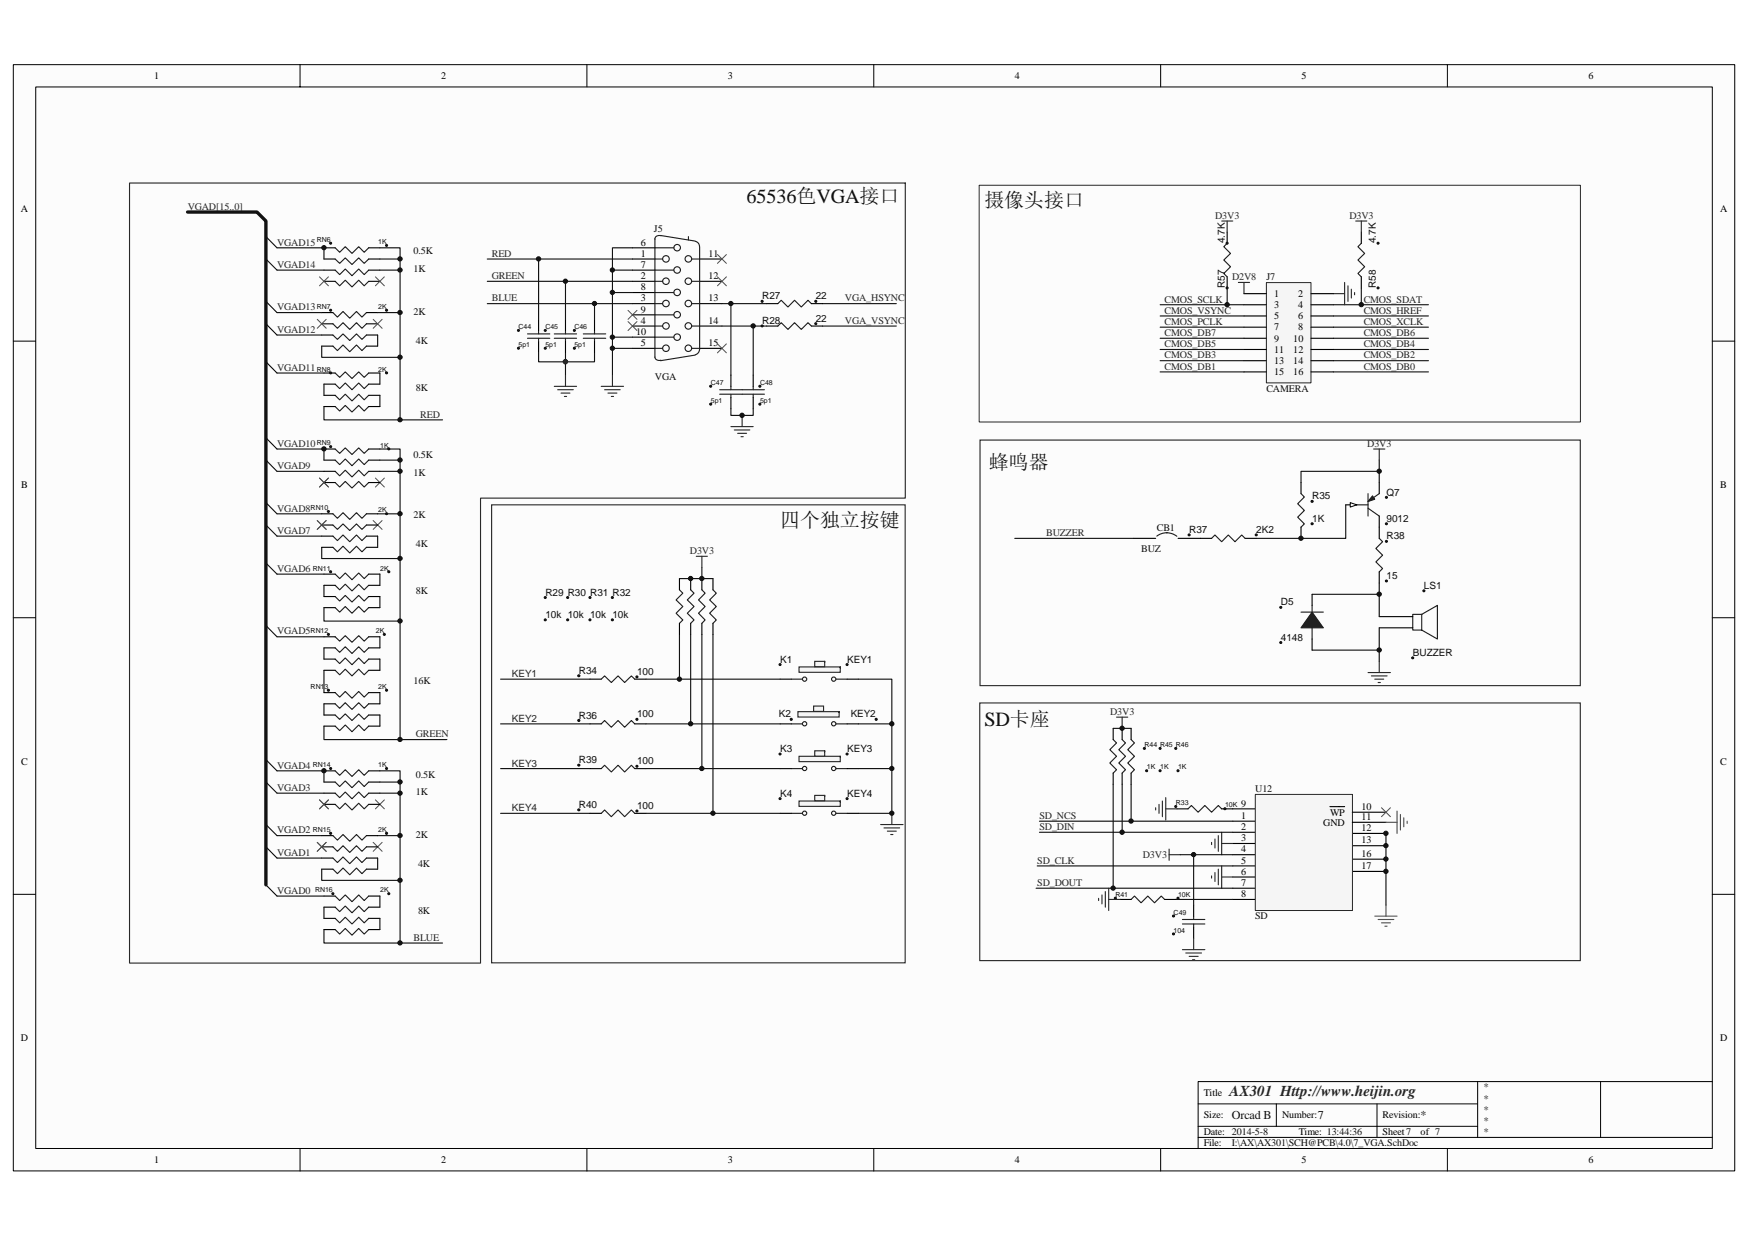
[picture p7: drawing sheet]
<svg xmlns="http://www.w3.org/2000/svg" width="297mm" height="210mm" viewBox="0 0 297 210" stroke-linecap="round" stroke-linejoin="round" font-family="sans-serif">
<path d="M2.3 11h292.5v187.9h-292.5z" fill="#fcfcfc"/>
<path d="M2.3 11h292.5v187.9h-292.5z" fill="none" stroke="#000" stroke-width=".17"/>
<path d="M6.1 14.8h284.9v180.3h-284.9z" fill="#fcfcfc"/>
<g fill="none" stroke="#000" stroke-width=".17">
<path d="M6.1 14.8h284.9v180.3h-284.9zM51 11v3.8M99.7 11v3.8M148.5 11v3.8M197.2 11v3.8M246 11v3.8M2.3 58h3.8M291 58h3.8M2.3 104.9h3.8M291 104.9h3.8M2.3 151.9h3.8M291 151.9h3.8"/>
<path d="M51 195.1v3.8M99.7 195.1v3.8M148.5 195.1v3.8M197.2 195.1v3.8M203.6 193.2h87.4M203.6 187.5h47.5M203.6 191.3h47.5M216.9 187.5v3.8M234 187.5v5.7M246 195.1v3.8M251.1 183.7v9.5M272 183.7h-68.4v11.4"/>
<path d="M291 183.7h-19v9.5"/>
</g>
<circle cx="96.1" cy="61.4" r=".36" fill="#0e0e0e" stroke="#0e0e0e" stroke-width=".17"/>
<path d="M233.6 155.6h3.8M234.2 156.2h2.7M234.8 156.8h1.5M235.3 157.4h.4M235.5 153.8v1.8" fill="none" stroke="#4c4c4c" stroke-width=".19"/>
<g fill="none" stroke="#000" stroke-width=".19">
<path d="M209.5 137.4h3.8M209.5 139.5h3.8M209.5 141.4h3.8M209.5 143.3h3.8M209.5 145.2h3.8M209.5 147.1h3.8M209.5 149h3.8M209.5 150.9h3.8M209.5 152.8h3.8M229.8 141.6h5.7M229.8 143.7h5.7M229.8 146h5.7"/>
<path d="M229.8 148h5.7"/>
</g>
<path d="M213.3 135h16.5v19.7h-16.5z" fill="#f5f5f5"/>
<path d="M213.3 135h16.5v19.7h-16.5z" fill="none" stroke="#262626" stroke-width=".17"/>
<g fill="none" stroke="#000" stroke-width=".19">
<path d="M54.7 58.8h1.9M54.7 56.9h1.9M54.7 55h1.9M54.7 53.1h1.9M55.1 47.8h1.9M55.1 45.9h1.9M55.1 44h1.9M55.1 42.1h1.9M62.3 58.8h1.9M62.3 56.9h1.9M62.3 55h1.9M62.3 53.1h1.9"/>
<path d="M62.7 47.8h1.9M62.7 45.9h1.9M62.7 44h1.9M62.7 42.1h1.9M91.5 54.3v1.9M91.5 58v1.9M96.1 54.3v1.9M96.1 58v1.9M101 54.3v1.9M101 58v1.9M107.5 47.8h3.8M107.5 45.9h3.8"/>
<path d="M107.5 44h3.8M107.5 42.1h3.8M107.5 51.6h3.8M107.5 55.4h3.8M107.5 59.2h3.8M107.5 49.7h3.8M107.5 53.5h3.8M107.5 57.3h3.8M118.9 47.8h3.8M118.9 44h3.8M118.9 51.6h3.8M118.9 55.4h3.8"/>
<path d="M118.9 59.2h3.8M130.3 51.6h1.9M130.3 55.4h1.9M137.9 51.6h1.9M137.9 55.4h1.9M55.1 69.1h1.9M55.1 67.2h1.9M55.1 65.3h1.9M55.1 63.4h1.9M62.7 69.1h1.9M62.7 67.2h1.9M62.7 65.3h1.9"/>
<path d="M62.7 63.4h1.9M124.2 63.7v1.9M124.2 67.5v1.9M128 63.7v1.9M128 67.5v1.9M189.2 123.7v1.9M189.2 131.3v1.9M190.7 123.7v1.9M190.7 131.3v1.9M192.2 123.7v1.9M192.2 131.3v1.9M226 137h2.5"/>
<path d="M229.8 138h5.7M229.8 139.7h5.7"/>
</g>
<path d="M235.5 139.7h1.9M237.4 137.8v3.8M238 138.4v2.6M238.5 138.9v1.6M239.1 139.5v.4" fill="none" stroke="#4c4c4c" stroke-width=".19"/>
<g fill="none" stroke="#262626" stroke-width=".19">
<path d="M94.2 65.6h3.8M94.8 66.2h2.6M95.3 66.8h1.6M95.9 67.4h.4M96.1 63.7v1.9M102.2 65.6h3.8M102.7 66.2h2.7M103.3 66.8h1.5M103.9 67.4h.4M104.1 63.7v1.9M124.2 72.5h3.8M124.8 73h2.6"/>
<path d="M125.3 73.6h1.6M125.9 74.2h.4M126.1 70.6v1.9M166.5 119.4h102v43.8h-102zM189.7 121.8h1.9M190.7 121.8v1.9M198.7 145.2h1.9M198.7 144.3v1.9M205.9 143.1v.4M205.9 148.8v.4M206.5 142.5v1.6M206.5 148.2v1.6"/>
<path d="M207 142v2.6M207 147.7v2.6M207.6 141.4v3.8M207.6 147.1v3.8M207.6 143.3h1.9M207.6 149h1.9"/>
</g>
<g fill="none" stroke="#0e0e0e" stroke-width=".19">
<path d="M45.2 44l1.9 1.9h8M45.2 51.2l1.9 1.9h7.6M45.2 55l1.9 1.9h7.6M45.2 40.2l1.9 1.9M54.7 58.8v1.9h13.3M64.2 56.9v1.9M64.2 53.1h3.8M64.6 42.1h3.4v29.2M64.6 45.9h3.4M64.6 44h3.4M82.8 47.8h13.3v6.5M82.8 44h24.7"/>
<path d="M82.8 51.6h24.7M91.5 44v10.3M96.1 47.8h11.4M96.1 59.9v3.8M104.1 45.9v17.8M104.1 49.7h3.4M104.1 57.3h3.4M104.1 59.2h3.4M107.5 42.1h-3.4v3.8h3.4M122.7 51.6h7.6M122.7 55.4h7.6M124.2 51.6v12.1"/>
<path d="M128 55.4v8.3M139.8 51.6h12.5M139.8 55.4h12.5M45.2 61.5l1.9 1.9h8M45.2 78.2l1.9 1.9h8M45.2 74.4l1.9 1.9M55.1 69.1v2.2h20.1M55.1 65.3v1.9M64.6 76.3h3.4v49.3h-12.9v-2.2M64.6 63.4v1.9M64.6 67.2v1.9M64.6 78.2h3.4"/>
<path d="M124.2 69.4v1.2h3.8v-1.2M45.2 85.4l1.9 1.9h7.6M45.2 89.2l1.9 1.9h7.6M45.2 95.7l1.9 1.8h8M54.7 93v1.9h13.3M64.2 87.3h3.8M64.6 80.1h3.4M119.3 96.4v1.9M45.2 106.3l1.9 1.9h8M55.1 103.2v2.3h12.9M55.1 110.1v1.9M55.1 113.9v3.8"/>
<path d="M55.1 119.6v1.9M64.6 108.2v1.9M64.6 112v1.9M64.6 117.7v1.9M85.1 115.4h15.2M115.5 107.8v7.6M117.4 107.8v15.2M119.3 107.8v22.8M121.2 107.8v30.4M45.2 132.9l1.9 1.8h8M45.2 129.1l1.9 1.9M64.6 131h3.4v29.2"/>
<path d="M64.6 121.5v1.9M64.6 134.7h3.4M64.6 132.9h3.4M68 125.6h7.9M85.1 123h15.2M85.1 130.6h15.2M85.1 138.2h15.2M145.9 123h5.7M176.6 139.5h32.9M189.2 133.2v17.7M190.7 133.2v8.2M192.2 133.2v6.3"/>
<path d="M45.2 140.1l1.9 1.9h7.6M45.2 143.9l1.9 1.9h7.6M45.2 150.3l1.9 1.9h8M54.7 147.7v1.9h13.3M55.1 157.9v2.3h20.1M64.2 142h3.8M176.1 150.9h33.4M176.3 147.1h33.2M176.6 141.4h32.9"/>
</g>
<g fill="none" stroke="#1c1c1c" stroke-width=".19">
<path d="M56.6 58.8l.7 .8 1-1 1.1 1.2 1.2-1.2 .9 1 .8-.8M56.6 56.9l.7 .8 1-1 1.1 1.1 1.2-1.1 .9 1 .8-.8M56.6 55l.7 .8 1-1 1.1 1.2 1.2-1.2 .9 1 .8-.8M56.6 53.1l.7 .8 1-1 1.1 1.2 1.2-1.2 .9 1 .8-.8M57 47.8l.7 .8 1-1 1.1 1.1 1.2-1.1 .9 1 .8-.8M57 45.9l.7 .8 1-1 1.1 1.1 1.2-1.1 .9 1 .8-.8M57 44l.7 .7 1-.9 1.1 1.1 1.2-1.1 .9 .9 .8-.7M57 42.1l.7 .8 1-1 1.1 1.2 1.2-1.2 .9 1 .8-.8M89.6 57.5h3.8M89.6 56.7h3.8M91.5 56.2v.5M91.5 57.5v.5"/>
<path d="M94.2 57.5h3.8M94.2 56.7h3.8M96.1 56.2v.5M96.1 57.5v.5M99.1 57.5h3.8M99.1 56.7h3.8M101 56.2v.5M101 57.5v.5M111.3 45.9h3.2M111.3 49.7h3.2M111.3 53.5h3.2M111.3 57.3h3.2"/>
<path d="M111.3 40.6v20.1M111.3 42.1h3.2M111.3 47.8h1.3M111.3 44h1.3M111.3 51.6h1.3M111.3 55.4h1.3M111.3 59.2h1.3M112.2 40l5.9 1M112.3 40a.71 .71 0 0 0-1 .6M117 40.2v.6M117.6 47.8h1.3M117.6 44h1.3"/>
<path d="M117.6 51.6h1.3M117.6 55.4h1.3M117.6 59.2h1.3M118.2 41a.91 .91 0 0 1 .7 .9M118.9 59.4a.95 .95 0 0 1-.7 .9M118.9 41.9v17.5M132.2 51.6l.6-.6 1.1 1.2 1.1-1.2 1.2 1.2 1.1-1.2 .6 .6M132.2 55.4l.6-.6 1.1 1.2 1.1-1.2 1.2 1.2 1.1-1.2 .6 .6M57 69.1l.7 .7 1-.9 1.1 1.1 1.2-1.1 .9 .9 .8-.7M57 67.2l.7 .7 1-.9 1.1 1.1 1.2-1.1 .9 .9 .8-.7M57 65.3l.7 .7 1-.9 1.1 1.1 1.2-1.1 .9 .9 .8-.7M57 63.4l.7 .7 1-.9 1.1 1.1 1.2-1.1 .9 .9 .8-.7"/>
<path d="M111.3 60.6a.7 .7 0 0 0 1 .6M118.1 60.3l-5.9 1M122.3 67h7.6M122.3 66.2h7.6M124.2 65.6v.6M124.2 67v.5M128 65.6v.6M128 67v.5M134.5 123h1.9M142 123h2M189.2 125.6l.5 .6-1.1 1.2 1.1 1.1-1.1 1.1 1.1 1.2-.5 .5M190.7 125.6l.6 .6-1.2 1.2 1.2 1.1-1.2 1.1 1.2 1.2-.6 .5"/>
<path d="M192.2 125.6l.6 .6-1.2 1.2 1.2 1.1-1.2 1.1 1.2 1.2-.6 .5"/>
<circle cx="113.2" cy="59.2" r=".55"/>
<circle cx="113.2" cy="44" r=".55"/>
<circle cx="113.2" cy="51.6" r=".55"/>
<circle cx="113.2" cy="47.8" r=".55"/>
<circle cx="113.2" cy="55.4" r=".55"/>
<circle cx="115.1" cy="49.7" r=".55"/>
<circle cx="115.1" cy="45.9" r=".55"/>
<circle cx="115.1" cy="57.3" r=".55"/>
<circle cx="115.1" cy="53.5" r=".55"/>
<circle cx="115.1" cy="42.1" r=".55"/>
<circle cx="117" cy="59.2" r=".56"/>
<circle cx="117" cy="51.6" r=".56"/>
<circle cx="117" cy="44" r=".56"/>
<circle cx="117" cy="47.8" r=".56"/>
<circle cx="117" cy="55.4" r=".56"/>
</g>
<g fill="#0e0e0e" stroke="#0e0e0e" stroke-width=".17">
<path d="M194.3 127h.3v.3h-.3z" fill-rule="evenodd"/>
<path d="M194.7 130.8h.3v.3h-.3z" fill-rule="evenodd"/>
<path d="M197 127h.3v.3h-.3z" fill-rule="evenodd"/>
<path d="M197 130.8h.3v.3h-.3z" fill-rule="evenodd"/>
<path d="M199.7 127h.2v.3h-.2z" fill-rule="evenodd"/>
<path d="M200 130.8h.3v.3h-.3z" fill-rule="evenodd"/>
<path d="M56.1 41.2h.2v.2h-.2z" fill-rule="evenodd"/>
<path d="M65.6 41.6h.2v.2h-.2z" fill-rule="evenodd"/>
<path d="M56.1 52.6h.2v.2h-.2z" fill-rule="evenodd"/>
<path d="M65.6 52.6h.2v.2h-.2z" fill-rule="evenodd"/>
<path d="M56.1 63.2h.2v.3h-.2z" fill-rule="evenodd"/>
<path d="M65.6 63.2h.2v.3h-.2z" fill-rule="evenodd"/>
<path d="M129.4 51.1h.2v.2h-.2z" fill-rule="evenodd"/>
<path d="M138.5 51.1h.3v.2h-.3z" fill-rule="evenodd"/>
<path d="M129.4 55.2h.2v.3h-.2z" fill-rule="evenodd"/>
<path d="M138.5 54.9h.3v.2h-.3z" fill-rule="evenodd"/>
<path d="M120.6 65.5h.3v.2h-.3z" fill-rule="evenodd"/>
<path d="M120.6 68.5h.3v.3h-.3z" fill-rule="evenodd"/>
<path d="M129 65.5h.3v.2h-.3z" fill-rule="evenodd"/>
<path d="M129 68.5h.3v.3h-.3z" fill-rule="evenodd"/>
<path d="M88 56h.2v.3h-.2z" fill-rule="evenodd"/>
<path d="M88 59h.2v.3h-.2z" fill-rule="evenodd"/>
<path d="M92.5 56h.3v.3h-.3z" fill-rule="evenodd"/>
<path d="M92.5 59h.3v.3h-.3z" fill-rule="evenodd"/>
<path d="M97.5 56h.2v.3h-.2z" fill-rule="evenodd"/>
<path d="M97.5 59h.2v.3h-.2z" fill-rule="evenodd"/>
</g>
<g fill="none" stroke="#4c4c4c" stroke-width=".17">
<path d="M53.9 54.3l1.5 1.5M54.3 47l1.5 1.6M55.4 54.3l-1.5 1.5M55.8 47l-1.5 1.6M63.4 54.3l1.5 1.5M63.8 47l1.5 1.6M64.9 54.3l-1.5 1.5M65.3 47l-1.5 1.6M106.7 52.7l1.5 1.6M106.7 54.6l1.5 1.6M108.2 52.7l-1.5 1.6M108.2 54.6l-1.5 1.6"/>
<path d="M121.9 58.4l1.5 1.5M121.9 47l1.5 1.6M121.9 43.2l1.5 1.5M123.4 58.4l-1.5 1.5M123.4 47l-1.5 1.6M123.4 43.2l-1.5 1.5M53.9 88.4l1.5 1.5M54.3 81.2l1.5 1.5M55.4 88.4l-1.5 1.5M55.8 81.2l-1.5 1.5M63.4 88.4l1.5 1.5M63.8 81.2l1.5 1.5"/>
<path d="M64.9 88.4l-1.5 1.5M65.3 81.2l-1.5 1.5M54.3 135.9l1.5 1.5M55.8 135.9l-1.5 1.5M63.8 135.9l1.5 1.5M65.3 135.9l-1.5 1.5M53.9 143.1l1.5 1.5M55.4 143.1l-1.5 1.5M63.4 143.1l1.5 1.5M64.9 143.1l-1.5 1.5"/>
</g>
<path d="M31.9 36h11.8l1.5 1.5v112.8" fill="none" stroke="#0e0e0e" stroke-width=".57"/>
<path d="M135.6 120.9v.9h7v-.9z" fill-rule="evenodd" fill="#f5f5f5" stroke="#262626" stroke-width=".19"/>
<path d="M138.3 120h1.7v.9h-1.7z" fill="#f5f5f5"/>
<path d="M138.3 120h1.7v.9h-1.7z" fill="none" stroke="#262626" stroke-width=".19"/>
<g fill="none" stroke="#1c1c1c" stroke-width=".19">
<path d="M134.5 130.6h1.9M142 130.6h2"/>
<circle cx="136.7" cy="123" r=".36"/>
<circle cx="141.7" cy="123" r=".37"/>
</g>
<path d="M132.6 123h1.9M144 123h1.9" fill="none" stroke="#000" stroke-width=".19"/>
<g fill="#0e0e0e" stroke="#0e0e0e" stroke-width=".17">
<path d="M134.3 122.1h.3v.2h-.3z" fill-rule="evenodd"/>
<path d="M148.8 122.1h.2v.2h-.2z" fill-rule="evenodd"/>
</g>
<g fill="#f5f5f5" stroke="#262626" stroke-width=".19">
<path d="M135.8 128.5v.9h7v-.9z" fill-rule="evenodd"/>
<path d="M138.4 127.6v.9h1.7v-.9z" fill-rule="evenodd"/>
</g>
<g fill="none" stroke="#1c1c1c" stroke-width=".19">
<path d="M102.2 115.4l.5-.6 1.2 1.2 1.1-1.2 1.1 1.2 1.2-1.2 .6 .6M119.3 100.2l.5 .6-1.1 1.1 1.1 1.1-1.1 1.2 1.1 1.1-.5 .6M121.2 100.2l.5 .6-1.1 1.1 1.1 1.1-1.1 1.2 1.1 1.1-.5 .6M134.5 115.4h1.9M142 115.4h2"/>
<circle cx="136.7" cy="130.6" r=".36"/>
<circle cx="141.7" cy="130.6" r=".37"/>
</g>
<path d="M119.3 98.3v1.9M121.2 98.3v1.9M100.3 115.4h1.9M107.9 115.4h1.9M119.3 105.9v1.9M121.2 105.9v1.9M132.6 130.6h1.9M144 130.6h1.9" fill="none" stroke="#000" stroke-width=".19"/>
<g fill="#0e0e0e" stroke="#0e0e0e" stroke-width=".17">
<path d="M132.4 128h.3v.2h-.3z" fill-rule="evenodd"/>
<path d="M143.8 128h.3v.2h-.3z" fill-rule="evenodd"/>
<path d="M103.9 101.4h.3v.2h-.3z" fill-rule="evenodd"/>
<path d="M103.9 105.2h.3v.2h-.3z" fill-rule="evenodd"/>
<path d="M100.1 101.4h.3v.2h-.3z" fill-rule="evenodd"/>
<path d="M100.1 105.2h.3v.2h-.3z" fill-rule="evenodd"/>
<path d="M98.2 114.7h.3v.2h-.3z" fill-rule="evenodd"/>
<path d="M108.1 114.9h.3v.2h-.3z" fill-rule="evenodd"/>
</g>
<g fill="#f5f5f5" stroke="#262626" stroke-width=".19">
<path d="M135.8 113.3v.9h7v-.9z" fill-rule="evenodd"/>
<path d="M138.4 112.4v.9h1.7v-.9z" fill-rule="evenodd"/>
</g>
<g fill="none" stroke="#1c1c1c" stroke-width=".19">
<path d="M134.5 138.2h1.9M142 138.2h2"/>
<circle cx="136.7" cy="115.4" r=".36"/>
<circle cx="141.7" cy="115.4" r=".37"/>
</g>
<path d="M132.6 115.4h1.9M144 115.4h1.9" fill="none" stroke="#000" stroke-width=".19"/>
<g fill="#0e0e0e" stroke="#0e0e0e" stroke-width=".17">
<path d="M132.4 112.8h.3v.2h-.3z" fill-rule="evenodd"/>
<path d="M143.8 112.8h.3v.2h-.3z" fill-rule="evenodd"/>
</g>
<g fill="#f5f5f5" stroke="#262626" stroke-width=".19">
<path d="M135.8 136.1v.9h7v-.9z" fill-rule="evenodd"/>
<path d="M138.4 135.1v.9h1.7v-.9z" fill-rule="evenodd"/>
</g>
<g fill="none" stroke="#1c1c1c" stroke-width=".19">
<path d="M57 78.2l.7 .7 1-.9 1.1 1.1 1.2-1.1 .9 .9 .8-.7M57 76.3l.7 .7 1-.9 1.1 1.1 1.2-1.1 .9 .9 .8-.7M56.6 93l.7 .7 1-.9 1.1 1.1 1.2-1.1 .9 .9 .8-.7M56.6 91.1l.7 .7 1-.9 1.1 1.1 1.2-1.1 .9 .9 .8-.7M56.6 89.2l.7 .7 1-.9 1.1 1.1 1.2-1.1 .9 .9 .8-.7M56.6 87.3l.7 .8 1-1 1.1 1.1 1.2-1.1 .9 1 .8-.8M57 82l.7 .7 1-.9 1.1 1.1 1.2-1.1 .9 .9 .8-.7M57 80.1l.7 .7 1-.9 1.1 1.1 1.2-1.1 .9 .9 .8-.7M57 99.4l.7 .8 1-.9 1.1 1.1 1.2-1.1 .9 .9 .8-.8M57 97.5l.7 .8 1-1 1.1 1.2 1.2-1.2 .9 1 .8-.8M230.6 85.8h1.9M232.5 83.9v3.8"/>
<path d="M232.5 86.3l1.9 1.4M234.4 91.5l.5 .5-1.1 1.2 1.1 1.1-1.1 1.2 1.1 1.1-.5 .6M234.4 83.9l-1.9 1.3M57 103.2l.7 .8 1-1 1.1 1.2 1.2-1.2 .9 1 .8-.8M57 101.3l.7 .8 1-.9 1.1 1.1 1.2-1.1 .9 .9 .8-.8M57 113.9l.7 .7 1-.9 1.1 1.1 1.2-1.1 .9 .9 .8-.7M57 112l.7 .7 1-.9 1.1 1.1 1.2-1.1 .9 .9 .8-.7M57 110.1l.7 .7 1-.9 1.1 1.1 1.2-1.1 .9 .9 .8-.7M57 108.2l.7 .7 1-.9 1.1 1.1 1.2-1.1 .9 .9 .8-.7M57 119.6l.7 .7 1-.9 1.1 1.1 1.2-1.1 .9 .9 .8-.7M57 117.7l.7 .7 1-.9 1.1 1.1 1.2-1.1 .9 .9 .8-.7M115.5 100.2l.5 .6-1.1 1.1 1.1 1.1-1.1 1.2 1.1 1.1-.5 .6"/>
<path d="M117.4 100.2l.5 .6-1.1 1.1 1.1 1.1-1.1 1.2 1.1 1.1-.5 .6M221.1 104h3.8M223 102.8v1.2M223 106.7v1.9M57 136.7l.7 .7 1-.9 1.1 1.1 1.2-1.1 .9 .9 .8-.7M57 134.7l.7 .8 1-.9 1.1 1.1 1.2-1.1 .9 .9 .8-.8M57 132.9l.7 .7 1-.9 1.1 1.1 1.2-1.1 .9 .9 .8-.7M57 131l.7 .7 1-.9 1.1 1.1 1.2-1.1 .9 .9 .8-.7M57 123.4l.7 .7 1-.9 1.1 1.1 1.2-1.1 .9 .9 .8-.7M57 121.5l.7 .7 1-.9 1.1 1.1 1.2-1.1 .9 .9 .8-.7M102.2 138.2l.5-.6 1.2 1.1 1.1-1.1 1.1 1.1 1.2-1.1 .6 .6M102.2 123l.5-.6 1.2 1.1 1.1-1.1 1.1 1.1 1.2-1.1 .6 .6"/>
<path d="M102.2 130.6l.5-.6 1.2 1.1 1.1-1.1 1.1 1.1 1.2-1.1 .6 .6M56.6 147.7l.7 .7 1-.9 1.1 1.1 1.2-1.1 .9 .9 .8-.7M56.6 145.8l.7 .7 1-.9 1.1 1.1 1.2-1.1 .9 .9 .8-.7M56.6 143.9l.7 .7 1-.9 1.1 1.1 1.2-1.1 .9 .9 .8-.7M56.6 142l.7 .7 1-.9 1.1 1.1 1.2-1.1 .9 .9 .8-.7M57 157.9l.7 .8 1-1 1.1 1.2 1.2-1.2 .9 1 .8-.8M57 156l.7 .8 1-1 1.1 1.2 1.2-1.2 .9 1 .8-.8M57 154.1l.7 .8 1-1 1.1 1.2 1.2-1.2 .9 1 .8-.8M57 152.2l.7 .8 1-1 1.1 1.2 1.2-1.2 .9 1 .8-.8M200.9 157h3.8M200.9 156.2h3.8M202.8 155.6v.6"/>
<path d="M202.8 157v.5"/>
<circle cx="136.7" cy="138.2" r=".36"/>
<circle cx="141.7" cy="138.2" r=".37"/>
</g>
<g fill="none" stroke="#000" stroke-width=".19">
<path d="M55.1 78.2h1.9M55.1 76.3h1.9M62.7 78.2h1.9M62.7 76.3h1.9M54.7 93h1.9M54.7 91.1h1.9M54.7 89.2h1.9M54.7 87.3h1.9M55.1 82h1.9M55.1 80.1h1.9M55.1 99.4h1.9M55.1 97.5h1.9"/>
<path d="M62.3 93h1.9M62.3 91.1h1.9M62.3 89.2h1.9M62.3 87.3h1.9M62.7 82h1.9M62.7 80.1h1.9M62.7 99.4h1.9M62.7 97.5h1.9M115.5 98.3v1.9M117.4 98.3v1.9M228.7 85.8h1.9M234.4 89.6v1.9"/>
<path d="M234.4 97.2v1.9M55.1 103.2h1.9M55.1 101.3h1.9M55.1 113.9h1.9M55.1 112h1.9M55.1 110.1h1.9M55.1 108.2h1.9M55.1 119.6h1.9M55.1 117.7h1.9M62.7 103.2h1.9M62.7 101.3h1.9M62.7 113.9h1.9"/>
<path d="M62.7 112h1.9M62.7 110.1h1.9M62.7 108.2h1.9M62.7 119.6h1.9M62.7 117.7h1.9M115.5 105.9v1.9M117.4 105.9v1.9M223 101v1.8M223 108.6v1.8M55.1 136.7h1.9M55.1 134.7h1.9M55.1 132.9h1.9"/>
<path d="M55.1 131h1.9M55.1 123.4h1.9M55.1 121.5h1.9M62.7 136.7h1.9M62.7 134.7h1.9M62.7 132.9h1.9M62.7 131h1.9M62.7 123.4h1.9M62.7 121.5h1.9M100.3 138.2h1.9M100.3 123h1.9M100.3 130.6h1.9"/>
<path d="M107.9 138.2h1.9M107.9 123h1.9M107.9 130.6h1.9M132.6 138.2h1.9M144 138.2h1.9M54.7 147.7h1.9M54.7 145.8h1.9M54.7 143.9h1.9M54.7 142h1.9M55.1 157.9h1.9M55.1 156h1.9M55.1 154.1h1.9"/>
<path d="M55.1 152.2h1.9M62.3 147.7h1.9M62.3 145.8h1.9M62.3 143.9h1.9M62.3 142h1.9M62.7 157.9h1.9M62.7 156h1.9M62.7 154.1h1.9M62.7 152.2h1.9M202.8 153.8v1.8M202.8 157.5v1.9"/>
</g>
<g fill="#0e0e0e" stroke="#0e0e0e" stroke-width=".17">
<path d="M132.4 135.6h.3v.2h-.3z" fill-rule="evenodd"/>
<path d="M143.8 135.6h.3v.2h-.3z" fill-rule="evenodd"/>
<path d="M108.1 137.7h.3v.2h-.3z" fill-rule="evenodd"/>
<path d="M108.1 122.1h.3v.2h-.3z" fill-rule="evenodd"/>
<path d="M108.1 130.1h.3v.2h-.3z" fill-rule="evenodd"/>
<path d="M96.3 101.4h.3v.2h-.3z" fill-rule="evenodd"/>
<path d="M96.3 105.2h.3v.2h-.3z" fill-rule="evenodd"/>
<path d="M92.5 101.4h.3v.2h-.3z" fill-rule="evenodd"/>
<path d="M92.5 105.2h.3v.2h-.3z" fill-rule="evenodd"/>
<path d="M56.1 130.4h.2v.3h-.2z" fill-rule="evenodd"/>
<path d="M65.6 130.4h.2v.3h-.2z" fill-rule="evenodd"/>
<path d="M56.1 141.4h.2v.3h-.2z" fill-rule="evenodd"/>
<path d="M65.6 141.4h.2v.3h-.2z" fill-rule="evenodd"/>
<path d="M56.4 151.7h.3v.2h-.3z" fill-rule="evenodd"/>
<path d="M65.9 151.7h.3v.2h-.3z" fill-rule="evenodd"/>
<path d="M56.1 75.8h.2v.2h-.2z" fill-rule="evenodd"/>
<path d="M65.9 76.1h.3v.3h-.3z" fill-rule="evenodd"/>
<path d="M55.7 86.8h.2v.2h-.2z" fill-rule="evenodd"/>
<path d="M65.6 87.1h.2v.3h-.2z" fill-rule="evenodd"/>
<path d="M56.1 97h.2v.3h-.2z" fill-rule="evenodd"/>
<path d="M65.9 97h.3v.3h-.3z" fill-rule="evenodd"/>
<path d="M55.7 107.7h.2v.2h-.2z" fill-rule="evenodd"/>
<path d="M65.2 107.7h.2v.2h-.2z" fill-rule="evenodd"/>
<path d="M55.7 117.1h.2v.3h-.2z" fill-rule="evenodd"/>
<path d="M65.6 117.1h.2v.3h-.2z" fill-rule="evenodd"/>
<path d="M199.3 155.5h.2v.2h-.2z" fill-rule="evenodd"/>
<path d="M199.3 158.5h.2v.3h-.2z" fill-rule="evenodd"/>
<path d="M217.5 103.1h.3v.2h-.3z" fill-rule="evenodd"/>
<path d="M217.5 109h.3v.3h-.3z" fill-rule="evenodd"/>
<path d="M235.5 91.9h.2v.2h-.2z" fill-rule="evenodd"/>
<path d="M235.5 98.6h.2v.2h-.2z" fill-rule="evenodd"/>
<circle cx="98.4" cy="137.6" r=".18"/>
<circle cx="98.4" cy="122.4" r=".18"/>
<circle cx="98.4" cy="130" r=".18"/>
</g>
<g fill="none" stroke="#262626" stroke-width=".19">
<path d="M22 31.1h131.8v53.5h-72.1v79h-59.7zM83.5 85.8h70.3v77.8h-70.3zM118.3 94.5h1.9M119.3 94.5v1.9M151.6 138.2v1.9M149.6 140.1h3.9M150.2 140.7h2.7M150.8 141.2h1.5M151.4 141.8h.3M202.8 159.4v1.9M200.9 161.3h3.8M201.5 161.9h2.7"/>
<path d="M202.1 162.5h1.5M202.6 163h.4"/>
</g>
<g fill="none" stroke="#0e0e0e" stroke-width=".19">
<path d="M47.1 42.1h8v1.9M91.5 59.9v1.6h9.5v-1.6M101 51.6v2.7M47.1 76.3h8v1.9M55.1 99.4v1.9M64.2 91.1v1.9M64.6 97.5v1.9M115.5 98.3h5.7M64.6 101.3v1.9M109.8 115.4h22.8M223 110.4h11.4M223 101h11.4"/>
<path d="M47.1 131h8v1.9M109.8 123h22.8M109.8 130.6h22.8M109.8 138.2h22.8M55.1 154.1v1.9M64.2 145.8v1.9M64.6 152.2v1.9M64.6 156v1.9M200.6 145.2h2.2M209.5 145.2h-6.7v8.6M235.1 141.6h.4v12.2"/>
</g>
<path d="M53.9 88.4l1.5 1.5M54.3 81.2l1.5 1.5M55.4 88.4l-1.5 1.5M55.8 81.2l-1.5 1.5M54.3 135.9l1.5 1.5M55.8 135.9l-1.5 1.5M53.9 143.1l1.5 1.5M55.4 143.1l-1.5 1.5" fill="none" stroke="#4c4c4c" stroke-width=".17"/>
<g fill="#1c1c1c" stroke="#1c1c1c" stroke-width=".19">
<path d="M223 104l1.9 2.7h-3.8z" fill-rule="evenodd"/>
<path d="M233.2 84.2l.4 .6-1.1 .4z" fill-rule="evenodd"/>
</g>
<path d="M229.4 85.4l1.2 .4-1.2 .3z" fill="#fcfcfc" stroke="#000" stroke-width=".17"/>
<g fill="none" stroke="#000" stroke-width=".19">
<path d="M208.5 39.4v1.9M231.3 39.4v1.9M208.5 47v1.9M231.3 47v1.9M192.6 91.5h3.8M200.2 91.5h5.7M211.6 91.5h1.9M221.1 82v1.9M221.1 89.6v1.9M234.4 82v1.9M234.4 87.7v1.9M234.4 104.8h5.7"/>
<path d="M234.4 106.7h5.7"/>
</g>
<g fill="#0e0e0e" stroke="#0e0e0e" stroke-width=".17">
<path d="M235.5 84.4h.2v.2h-.2z" fill-rule="evenodd"/>
<path d="M235.5 88.9h.2v.2h-.2z" fill-rule="evenodd"/>
<path d="M222.8 88.9h.3v.2h-.3z" fill-rule="evenodd"/>
<path d="M201.9 90.8h.3v.2h-.3z" fill-rule="evenodd"/>
<path d="M213.3 90.8h.3v.2h-.3z" fill-rule="evenodd"/>
<path d="M241.8 100.2h.3v.3h-.3z" fill-rule="evenodd"/>
<path d="M239.9 111.6h.3v.3h-.3z" fill-rule="evenodd"/>
<path d="M208.4 48.8h.3v.2h-.3z" fill-rule="evenodd"/>
<path d="M208.4 41.2h.3v.2h-.3z" fill-rule="evenodd"/>
<path d="M234 48.8h.3v.2h-.3z" fill-rule="evenodd"/>
<path d="M234 41.2h.3v.2h-.3z" fill-rule="evenodd"/>
<circle cx="223" cy="85.2" r=".18"/>
</g>
<path d="M208.5 41.3l-.5 .6 1.1 1.2-1.1 1.1 1.1 1.1-1.1 1.2 .5 .5M231.3 41.3l-.5 .6 1.1 1.2-1.1 1.1 1.1 1.1-1.1 1.2 .5 .5M196.6 91.1l.9-.5 .8-.1 1 .2 .7 .4M205.9 91.5l.6-.6 1.1 1.1 1.1-1.1 1.2 1.1 1.1-1.1 .6 .6M221.1 83.9l.6 .5-1.2 1.2 1.2 1.1-1.2 1.2 1.2 1.1-.6 .6M241.6 104.4l2.7-1.6v5.8l-2.7-1.6v-2.6h-1.5v2.6h1.5" fill="none" stroke="#1c1c1c" stroke-width=".19"/>
<g fill="none" stroke="#262626" stroke-width=".19">
<path d="M207.6 37.5h1.9M208.5 37.5v1.9M230.4 37.5h1.9M231.3 37.5v1.9M210.4 48h1.9M211.4 48v1.9M226.6 49.9h1.9M228.5 48v3.8M229.1 48.6v2.6M229.6 49.1v1.5M230.2 49.7v.4M166.5 74.8h102v41.7h-102z"/>
<path d="M233.4 76.3h1.9M234.4 76.3v1.9M232.5 114.3h3.8M233 114.8h2.7M233.6 115.4h1.5M234.2 116h.4M234.4 112.4v1.9"/>
</g>
<g fill="none" stroke="#0e0e0e" stroke-width=".19">
<path d="M226.6 51.8h16.1M226.6 53.7h16.1M226.6 55.6h16.1M226.6 57.5h16.1M226.6 59.4h16.1M231.3 48.9v2.9M226.6 61.3h16.1M226.6 63.2h16.1M234.4 78.2v3.8M172.4 91.5h20.2M228.7 85.8v5.7h-15.2M234.4 99.1v5.7"/>
<path d="M234.4 80.1h-13.3v1.9M234.4 106.7v5.7M189.2 123.7h3"/>
</g>
<path d="M166.4 31.5h102.2v40.2h-102.2z" fill="none" stroke="#262626" stroke-width=".17"/>
<path d="M215.2 48h7.6v17h-7.6z" fill="#f5f5f5"/>
<path d="M215.2 48h7.6v17h-7.6z" fill="none" stroke="#262626" stroke-width=".17"/>
<g fill="none" stroke="#000" stroke-width=".19">
<path d="M211.4 49.9h3.8M211.4 51.8h3.8M211.4 53.7h3.8M211.4 55.6h3.8M211.4 57.5h3.8M211.4 59.4h3.8M222.8 49.9h3.8M222.8 51.8h3.8M222.8 53.7h3.8M222.8 55.6h3.8M222.8 57.5h3.8M222.8 59.4h3.8"/>
<path d="M211.4 61.3h3.8M211.4 63.2h3.8M222.8 61.3h3.8M222.8 63.2h3.8M200 137.4h1.9M207.6 137.4h1.9M190.3 152.8h1.9M197.9 152.8h1.9"/>
</g>
<path d="M197.1 59.4h14.3M197.1 57.5h14.3M197.1 55.6h14.3M197.1 53.7h14.3M197.1 51.8h14.3M208.5 48.9v2.9M197.1 63.2h14.3M197.1 61.3h14.3M145.9 115.4h5.7v15.2h-5.7M151.6 130.6v7.6h-5.7M199.8 152.8h9.7" fill="none" stroke="#0e0e0e" stroke-width=".19"/>
<path d="M234.8 137.2l1.5 1.5M236.3 137.2l-1.5 1.5" fill="none" stroke="#4c4c4c" stroke-width=".17"/>
<path d="M201.9 137.4l.6-.6 1.1 1.2 1.1-1.2 1.2 1.2 1.1-1.2 .6 .6M192.2 152.8l.6-.6 1.1 1.2 1.1-1.2 1.2 1.2 1.1-1.2 .6 .6" fill="none" stroke="#1c1c1c" stroke-width=".19"/>
<g fill="#0e0e0e" stroke="#0e0e0e" stroke-width=".17">
<path d="M199.7 136.9h.2v.2h-.2z" fill-rule="evenodd"/>
<path d="M189.4 152.5h.3v.2h-.3z" fill-rule="evenodd"/>
<path d="M200 152.5h.3v.2h-.3z" fill-rule="evenodd"/>
<circle cx="208.2" cy="137.4" r=".18"/>
<circle cx="55" cy="130.9" r=".36"/>
<circle cx="55" cy="76.3" r=".36"/>
<circle cx="55" cy="42.1" r=".36"/>
<circle cx="68" cy="160.2" r=".37"/>
<circle cx="68" cy="149.5" r=".37"/>
<circle cx="68" cy="141.9" r=".37"/>
<circle cx="68" cy="134.7" r=".37"/>
<circle cx="68" cy="132.8" r=".37"/>
<circle cx="68" cy="125.6" r=".37"/>
<circle cx="68" cy="105.5" r=".37"/>
<circle cx="68" cy="94.9" r=".37"/>
<circle cx="68" cy="87.3" r=".37"/>
<circle cx="68" cy="80.1" r=".37"/>
<circle cx="68" cy="78.1" r=".37"/>
<circle cx="68" cy="71.3" r=".37"/>
<circle cx="68" cy="60.7" r=".37"/>
<circle cx="68" cy="53.1" r=".37"/>
<circle cx="68" cy="45.9" r=".37"/>
<circle cx="68" cy="44" r=".37"/>
<circle cx="91.5" cy="44" r=".36"/>
<circle cx="96.1" cy="47.8" r=".36"/>
<circle cx="101" cy="51.6" r=".36"/>
<circle cx="104.1" cy="59.2" r=".37"/>
<circle cx="104.1" cy="57.3" r=".37"/>
<circle cx="104.1" cy="49.7" r=".37"/>
<circle cx="104.1" cy="45.9" r=".37"/>
<circle cx="115.5" cy="115.4" r=".36"/>
<circle cx="117.4" cy="123" r=".37"/>
<circle cx="117.4" cy="98.3" r=".37"/>
<circle cx="119.3" cy="130.6" r=".37"/>
<circle cx="119.3" cy="98.3" r=".37"/>
<circle cx="121.2" cy="138.2" r=".36"/>
<circle cx="124.2" cy="51.6" r=".37"/>
<circle cx="126.1" cy="70.6" r=".37"/>
<circle cx="128" cy="55.4" r=".36"/>
<circle cx="151.5" cy="138.2" r=".36"/>
<circle cx="151.5" cy="130.6" r=".36"/>
<circle cx="151.5" cy="123" r=".36"/>
<circle cx="189.2" cy="150.9" r=".36"/>
<circle cx="190.7" cy="141.4" r=".37"/>
<circle cx="190.7" cy="123.7" r=".37"/>
<circle cx="192.2" cy="139.5" r=".37"/>
<circle cx="202.8" cy="145.2" r=".36"/>
<circle cx="208.5" cy="51.8" r=".36"/>
<circle cx="221.1" cy="91.4" r=".37"/>
<circle cx="231.3" cy="51.8" r=".36"/>
<circle cx="234.4" cy="110.4" r=".37"/>
<circle cx="234.4" cy="100.9" r=".37"/>
<circle cx="234.4" cy="80.1" r=".36"/>
<circle cx="235.5" cy="148" r=".37"/>
<circle cx="235.5" cy="145.9" r=".37"/>
<circle cx="235.5" cy="143.7" r=".37"/>
<circle cx="235.5" cy="141.6" r=".37"/>
</g>
<path d="M196.4 137.2v.4M197 136.7v1.5M197.5 136.1v2.6M198.1 135.5v3.8M198.1 137.4h1.9M186.7 152.6v.4M187.3 152v1.6M187.8 151.5v2.6M188.4 150.9v3.8M188.4 152.8h1.9" fill="none" stroke="#262626" stroke-width=".19"/>
<circle cx="96.1" cy="61.4" r=".36" fill="#262626" stroke="#262626" stroke-width=".17"/>
<g font-size="3.4" fill="#0e0e0e">
<text x="126.9" y="34.5">65536色VGA接口</text>
<text x="167.3" y="35.2">摄像头接口</text>
<text x="168" y="79.7">蜂鸣器</text>
<text x="132.6" y="89.5">四个独立按键</text>
<text x="167.3" y="123.3">SD卡座</text>
</g>
<text font-size="2.6" fill="#262626" x="208.9" y="186.2">AX301 Http://www.heijin.org</text>
<g font-size="2.1" fill="#0e0e0e">
<text x="209.3" y="190.1">Orcad B</text>
<text x="223.9" y="190.1">7</text>
<text x="241.4" y="190.1">*</text>
</g>
<g font-size="1.7">
<text x="26.2" y="13.4">1</text>
<text x="74.9" y="13.4">2</text>
<text x="123.7" y="13.4">3</text>
<text x="172.4" y="13.4">4</text>
<text x="221.2" y="13.4">5</text>
<text x="269.9" y="13.4">6</text>
<text x="3.6" y="36">A</text>
<text x="292.3" y="36">A</text>
<text x="108.9" y="41.7">6</text>
<text x="108.9" y="43.6">1</text>
<text x="108.9" y="47.4">2</text>
<text x="108.9" y="45.5">7</text>
<text x="120.4" y="43.6">11</text>
<text x="120.4" y="47.4">12</text>
<text x="108.9" y="51.2">3</text>
<text x="108.9" y="49.3">8</text>
<text x="108.9" y="53.1">9</text>
<text x="120.4" y="51.2">13</text>
<text x="216.5" y="50.4">1</text>
<text x="216.5" y="52.3">3</text>
<text x="220.6" y="50.4">2</text>
<text x="220.6" y="52.3">4</text>
<text x="108.1" y="56.9">10</text>
<text x="108.9" y="55">4</text>
<text x="108.9" y="58.8">5</text>
<text x="120.4" y="55">14</text>
<text x="120.4" y="58.8">15</text>
<text x="216.5" y="54.3">5</text>
<text x="216.5" y="56.1">7</text>
<text x="216.5" y="58">9</text>
<text x="216.5" y="59.9">11</text>
<text x="219.8" y="58">10</text>
<text x="219.8" y="59.9">12</text>
<text x="220.6" y="54.3">6</text>
<text x="220.6" y="56.1">8</text>
<text x="216.5" y="61.8">13</text>
<text x="216.5" y="63.7">15</text>
<text x="219.8" y="61.8">14</text>
<text x="219.8" y="63.7">16</text>
<text x="3.6" y="83">B</text>
<text x="292.3" y="83">B</text>
<text x="3.6" y="129.9">C</text>
<text x="292.3" y="129.9">C</text>
<text x="210.9" y="137">9</text>
<text x="231.3" y="137.6">10</text>
<text x="210.9" y="139.1">1</text>
<text x="210.9" y="141">2</text>
<text x="210.9" y="142.9">3</text>
<text x="214.6" y="140.1">CS/DDATA3 GND</text>
<text x="226" y="138.6">WP</text>
<text x="231.3" y="139.3">11</text>
<text x="231.3" y="141.2">12</text>
<text x="231.3" y="143.3">13</text>
<text x="210.9" y="144.8">4</text>
<text x="210.9" y="146.7">5</text>
<text x="210.9" y="148.6">6</text>
<text x="231.3" y="145.6">16</text>
<text x="231.3" y="147.7">17</text>
<text x="210.9" y="150.5">7</text>
<text x="210.9" y="152.4">8</text>
<text x="3.6" y="176.9">D</text>
<text x="292.3" y="176.9">D</text>
<text x="204.6" y="186.2">Title</text>
<text x="204.6" y="190">Size:</text>
<text x="217.9" y="190">Number:</text>
<text x="234.9" y="190">Revision:</text>
<text x="26.2" y="197.6">1</text>
<text x="74.9" y="197.6">2</text>
<text x="123.7" y="197.6">3</text>
<text x="172.4" y="197.6">4</text>
<text x="204.6" y="192.8">Date: 2014-5-8</text>
<text x="204.6" y="194.8">File:</text>
<text x="220.7" y="192.8">Time: 13:44:36</text>
<text x="221.2" y="197.6">5</text>
<text x="234.9" y="192.8">Sheet7</text>
<text x="241.4" y="192.8">of 7</text>
<text x="269.9" y="197.6">6</text>
</g>
<g font-size="1.7" fill="#262626">
<text x="31.9" y="35.6">VGAD[15..0]</text>
<text x="47.1" y="41.7">VGAD15</text>
<text x="206.5" y="37.1">D3V3</text>
<text x="229.3" y="37.1">D3V3</text>
<text x="47.1" y="45.5">VGAD14</text>
<text x="83.6" y="43.6">RED</text>
<text x="83.6" y="47.4">GREEN</text>
<text x="209.4" y="47.6">D2V8</text>
<text x="47.1" y="52.7">VGAD13</text>
<text x="83.6" y="51.2">BLUE</text>
<text x="143.6" y="51.2">VGA_HSYNC</text>
<text x="197.9" y="51.4">CMOS_SCLK</text>
<text x="197.9" y="53.3">CMOS_VSYNC</text>
<text x="231.7" y="51.4">CMOS_SDAT</text>
<text x="231.7" y="53.3">CMOS_HREF</text>
<text x="47.1" y="56.5">VGAD12</text>
<text x="143.6" y="55">VGA_VSYNC</text>
<text x="197.9" y="55.2">CMOS_PCLK</text>
<text x="197.9" y="59">CMOS_DB5</text>
<text x="197.9" y="57.1">CMOS_DB7</text>
<text x="231.7" y="55.2">CMOS_XCLK</text>
<text x="231.7" y="59">CMOS_DB4</text>
<text x="231.7" y="57.1">CMOS_DB6</text>
<text x="47.1" y="63">VGAD11</text>
<text x="197.9" y="62.8">CMOS_DB1</text>
<text x="197.9" y="60.9">CMOS_DB3</text>
<text x="231.7" y="62.8">CMOS_DB0</text>
<text x="231.7" y="60.9">CMOS_DB2</text>
<text x="71.4" y="71">RED</text>
<text x="47.1" y="75.9">VGAD10</text>
<text x="232.3" y="75.9">D3V3</text>
<text x="47.1" y="79.7">VGAD9</text>
<text x="47.1" y="86.9">VGAD8</text>
<text x="47.1" y="90.7">VGAD7</text>
<text x="117.2" y="94.1">D3V3</text>
<text x="177.8" y="91.1">BUZZER</text>
<text x="47.1" y="97.2">VGAD6</text>
<text x="47.1" y="107.8">VGAD5</text>
<text x="87" y="115">KEY1</text>
<text x="70.7" y="125.3">GREEN</text>
<text x="87" y="122.6">KEY2</text>
<text x="188.6" y="121.5">D3V3</text>
<text x="47.1" y="130.6">VGAD4</text>
<text x="87" y="130.2">KEY3</text>
<text x="47.1" y="134.4">VGAD3</text>
<text x="87" y="137.8">KEY4</text>
<text x="47.1" y="141.6">VGAD2</text>
<text x="176.6" y="139.1">SD_NCS</text>
<text x="176.6" y="141">SD_DIN</text>
<text x="47.1" y="145.4">VGAD1</text>
<text x="176.3" y="146.7">SD_CLK</text>
<text x="194.2" y="145.8">D3V3</text>
<text x="47.1" y="151.8">VGAD0</text>
<text x="176.3" y="150.5">SD_DOUT</text>
<text x="70.3" y="159.8">BLUE</text>
</g>
<g font-size="1.7" fill="#0e0e0e">
<text x="111.1" y="39.4">J5</text>
<text x="208.1" y="41.3" transform="rotate(-90 208.1 41.3)">4.7K</text>
<text x="233.8" y="41.3" transform="rotate(-90 233.8 41.3)">4.7K</text>
<text x="70.3" y="43.2">0.5K</text>
<text x="70.3" y="46.3">1K</text>
<text x="215.2" y="47.6">J7</text>
<text x="70.3" y="53.5">2K</text>
<text x="129.5" y="50.9">R27</text>
<text x="138.6" y="50.9">22</text>
<text x="208.1" y="48.9" transform="rotate(-90 208.1 48.9)">R57</text>
<text x="233.8" y="48.9" transform="rotate(-90 233.8 48.9)">R58</text>
<text x="70.7" y="58.4">4K</text>
<text x="129.5" y="55">R28</text>
<text x="138.6" y="54.7">22</text>
<text x="111.3" y="64.5">VGA</text>
<text x="70.7" y="66.4">8K</text>
<text x="215.2" y="66.6">CAMERA</text>
<text x="70.3" y="77.8">0.5K</text>
<text x="70.3" y="80.8">1K</text>
<text x="70.3" y="88">2K</text>
<text x="223" y="84.9">R35</text>
<text x="223" y="88.6">1K</text>
<text x="235.6" y="84.2">Q7</text>
<text x="235.6" y="88.6">9012</text>
<text x="70.7" y="93">4K</text>
<text x="193.9" y="93.8">BUZ</text>
<text x="196.6" y="90.1">CB1</text>
<text x="202.1" y="90.6">R37</text>
<text x="213.5" y="90.6">2K2</text>
<text x="235.6" y="91.7">R38</text>
<text x="70.7" y="100.9">8K</text>
<text x="92.7" y="101.2">R29 R30 R31 R32</text>
<text x="235.6" y="98.4">15</text>
<text x="242" y="100">LS1</text>
<text x="92.7" y="105">10k 10k 10k 10k</text>
<text x="217.7" y="102.8">D5</text>
<text x="132.6" y="112.6">K1</text>
<text x="144" y="112.6">KEY1</text>
<text x="217.7" y="108.8">4148</text>
<text x="240.1" y="111.4">BUZZER</text>
<text x="70.3" y="116.1">16K</text>
<text x="98.4" y="114.5">R34</text>
<text x="108.3" y="114.7">100</text>
<text x="98.4" y="122.1">R36</text>
<text x="108.3" y="121.9">100</text>
<text x="132.4" y="121.9">K2</text>
<text x="144.6" y="121.9">KEY2</text>
<text x="98.4" y="129.7">R39</text>
<text x="108.3" y="129.9">100</text>
<text x="132.6" y="127.8">K3</text>
<text x="144" y="127.8">KEY3</text>
<text x="70.7" y="132.1">0.5K</text>
<text x="70.7" y="135.1">1K</text>
<text x="98.4" y="137.3">R40</text>
<text x="108.3" y="137.5">100</text>
<text x="132.6" y="135.4">K4</text>
<text x="144" y="135.4">KEY4</text>
<text x="213.3" y="134.6">U12</text>
<text x="70.7" y="142.3">2K</text>
<text x="71" y="147.3">4K</text>
<text x="71" y="155.3">8K</text>
<text x="213.3" y="156.2">SD</text>
<text x="252" y="185.3">*</text>
<text x="252" y="187.2">*</text>
<text x="252" y="189.1">*</text>
<text x="252" y="191">*</text>
<text x="209.3" y="194.8">I:\AX\AX301\SCH@PCB\4.0\7_VGA.SchDoc</text>
<text x="252" y="192.8">*</text>
</g>
<g font-size="1.2" fill="#0e0e0e">
<text x="53.8" y="41.1">RN6</text>
<text x="64.2" y="41.5">1K</text>
<text x="53.8" y="52.5">RN7</text>
<text x="64.2" y="52.5">2K</text>
<text x="88.1" y="55.9">C44</text>
<text x="88.1" y="58.9">5p1</text>
<text x="92.7" y="55.9">C45</text>
<text x="92.7" y="58.9">5p1</text>
<text x="97.6" y="55.9">C46</text>
<text x="97.6" y="58.9">5p1</text>
<text x="53.8" y="63.1">RN8</text>
<text x="64.2" y="63.1">2K</text>
<text x="120.8" y="65.4">C47</text>
<text x="129.2" y="65.4">C48</text>
<text x="120.8" y="68.4">5p1</text>
<text x="129.2" y="68.4">5p1</text>
<text x="53.8" y="75.6">RN9</text>
<text x="64.6" y="76">1K</text>
<text x="52.8" y="86.7">RN10</text>
<text x="64.2" y="87.1">2K</text>
<text x="53.2" y="96.9">RN11</text>
<text x="64.6" y="96.9">2K</text>
<text x="52.8" y="107.5">RN12</text>
<text x="63.9" y="107.5">2K</text>
<text x="52.8" y="117.1">RN13</text>
<text x="64.2" y="117.1">2K</text>
<text x="53.2" y="130.3">RN14</text>
<text x="64.2" y="130.3">1K</text>
<text x="194.5" y="126.9">R44 R45 R46</text>
<text x="194.9" y="130.7">1K 1K</text>
<text x="200.2" y="130.7">1K</text>
<text x="199.8" y="136.8">R33</text>
<text x="208.2" y="137.2">10K</text>
<text x="53.2" y="141.4">RN15</text>
<text x="64.2" y="141.4">2K</text>
<text x="53.5" y="151.6">RN16</text>
<text x="64.6" y="151.6">2K</text>
<text x="189.5" y="152.4">R41</text>
<text x="199.4" y="155.4">C49</text>
<text x="200.2" y="152.4">10K</text>
<text x="199.4" y="158.4">104</text>
</g>
</svg>
